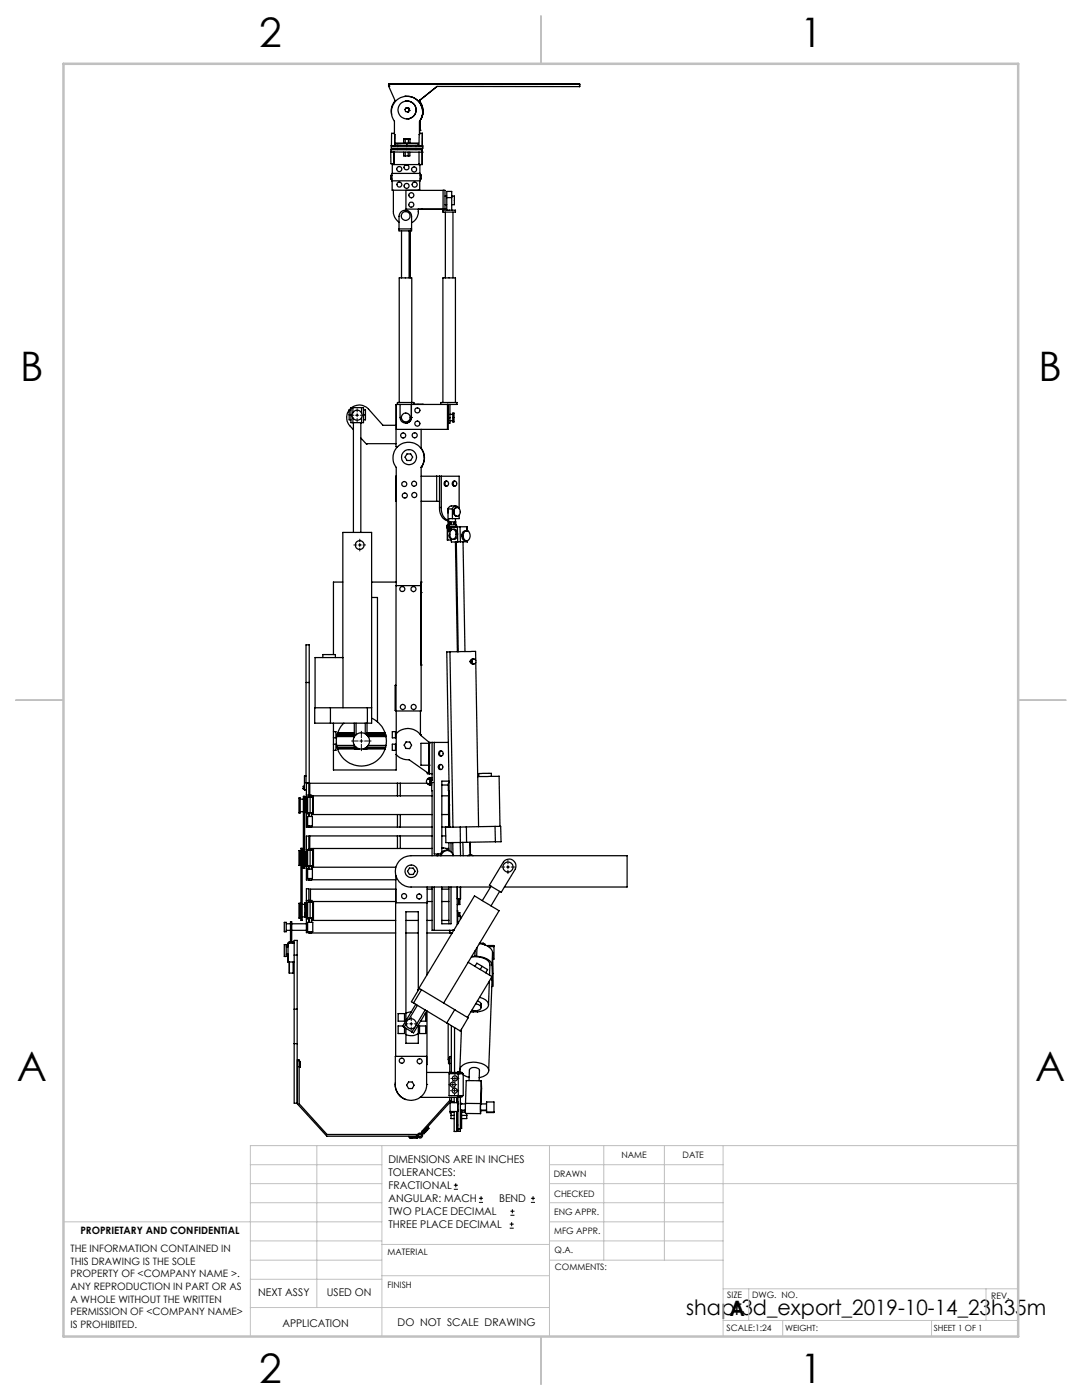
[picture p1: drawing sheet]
<svg xmlns="http://www.w3.org/2000/svg" width="216mm" height="279mm" viewBox="0 0 216 279" stroke-linecap="round" stroke-linejoin="round" font-family="sans-serif">
<g fill="none" stroke="#000" stroke-width=".2">
<path d="M70 82.9h.6M70.9 82.9h.7M71.3 81.6v.6M71.3 82.5v.7M71.3 83.5v.7M71.9 82.9h.7M70.6 108.8h.6M71.5 108.8h.6M71.8 107.6v.5M71.8 108.4v.7M71.8 109.4v.6M72.4 108.8h.6"/>
<path d="M70.2 147.9h1.3M71.8 147.9h.6M72.1 145.9v1.3M72.1 147.6v.6M72.1 148.5v1.3M72.7 147.9h1.3M100 173h.7M101 173h.7M101.4 171.7v.7M101.4 172.7v.7M101.4 173.7v.6M102 173h.7"/>
<path d="M80.7 204.3h.7M81.7 204.3h.7M82.1 203v.7M82.1 204v.6M82.1 205v.6M82.7 204.3h.7M89.5 216.5h.2M89.9 217.7h.2M90 215.2h.1M90 216.5h.7M90.3 215.7v.1M90.3 216.1v.7"/>
<path d="M90.3 217.1v.2M90.4 217.7h.6M90.5 215.2h.6M90.7 216.9v.1M90.7 217.3v.7M90.7 218.3v.2M90.8 214.4v.2M90.8 214.9v.6M90.8 215.9v.1M91 216.5h.2M91.3 217.7h.2M91.4 215.2h.2"/>
<path d="M90.6 237.3h.8M90.6 236.5h.8M90.9 236.1v.9M95.6 240h.8M95.6 239.1h.8M96 238.7v.8M105.9 240h.9M105.9 239.1h.9M106.4 238.7v.8M101.7 245.1h.8M101.7 244.3h.8M101.8 242.5h.9"/>
<path d="M101.8 241.7h.9M102.1 243.9v.8M102.2 241.3v.8"/>
</g>
<g fill="none" stroke="#c0c0c0" stroke-width=".2">
<path d="M50 232.4h26.2M50 236.2h26.2M63.2 228.6v32.3M76.2 228.6v38.1M109.6 228.6v38.1M109.6 232.4h34.7M109.6 236.2h93.6M120.5 228.6v22.9M132.6 228.6v22.9M144.3 228.6v38.1M203.2 228.6h-153.2v38.1M12.7 243.8h63.5"/>
<path d="M50 251.5h26.2M50 240h26.2M50 247.7h26.2M50 255.3h26.2M76.2 254.6h33.4M76.2 248.4h33.4M109.6 251.5h34.7M109.6 243.8h34.7M109.6 240h34.7M109.6 247.7h34.7M144.3 257.2h58.9M149.4 257.2v6.3"/>
<path d="M196.7 257.2v6.3M50 260.9h59.6M144.3 263.5h58.9M156.2 263.5v3.2M185.9 263.5v3.2"/>
</g>
<path d="M108 3.2v9.5M3.1 139.7h9.6M203.2 139.7h9.5M108 266.7v9.6" fill="none" stroke="#c0c0c0" stroke-width=".25"/>
<path d="M12.7 12.7h190.5v254h-190.5z" fill="none" stroke="#c0c0c0" stroke-width=".5"/>
<g fill="none" stroke="#000" stroke-width=".25">
<path d="M77.5 16.8v.5l1.3 2.8a3 3 0 0 0-.7 2.7M77.5 17.2h.1M77.5 16.8h38.2M77.6 16.7l-.1 .1M80.8 19.2h.1M80.8 19.2a3.1 3.1 0 0 1 3.1 1.5 3.1 3.1 0 0 1-.2 3.5M80.9 16.8h.1M83.8 20v.4M85.4 16.8h.1M94.4 16.8h.1M94.9 16.8h17.8M103.5 16.8h.1"/>
<path d="M115.6 17.3h-28.4l-3.6 2.8M115.7 16.8l-.1 .5M78 30.3h.6v2.4h-.6zM78 30.3h.1M78 30.3v-.5h6.2v3h-5.9v1.8M78.1 29.1h6.2v.5h-6.2zM78.2 34.6h5.6v1.5h-5.6zM78.2 35h-.2v.7h.2M78.2 36.1v1.9h5.5v-1.9M78.5 38v4.6l.4 1 .7 .7M78.6 30.3l5 .1M78.6 30.3v2.5"/>
<path d="M78.7 29.1h.1M78.7 26.6h-.6v2.5M78.8 26.8l-.1 2.3M78.8 20.1h.1M78.9 28.6v.4h1.3h3.2v-.4M79.4 29v.1h1.8M79.4 29.6v.2h1.8M80.5 28.6h-1.6h2.3M80.5 28.6v-.9h1.3v.9M80.5 28.6h1.3M80.5 30.4v.7h1.3v-.7M80.9 27.7v.9"/>
<path d="M80.9 30.4v.7M81 20.2h.1M81 38h7.8v3.8l-7.8-.1zM81.1 21.5h.1M81.1 21.5l.4 .1M81.1 21.5l-.3 .3 .1 .5 .5 .1M81.2 28.6h2.2h-1.6M81.2 28.6v.5M81.2 29.6v.2M81.2 20.1a1.79 1.79 0 0 1 1.8 1.7 1.79 1.79 0 0 1-1.5 1.9M81.2 20.1h.1M81.2 20.1l-.2 .1"/>
<path d="M81.4 22.4h.1M81.5 23.7h.1M81.5 30.4v.7M81.5 27.7v.9M81.5 21.6h.1M81.5 21.6l.2 .4M81.7 22h.1M81.7 22l-.3 .4M83 29v.1h-1.8M83 29.6v.2h-1.8M83.5 38h.1M83.6 32.8h.1"/>
<path d="M83.6 30.4h.7M83.6 30.4v2.4M83.6 20.1a3.2 3.2 0 0 1 .4 3.6M83.6 20.1h.1M83.6 20.1a3.3 3.3 0 0 1 .4 3.7M83.7 29.1h.1M83.7 24.2a3.1 3.1 0 0 0-.4-4.2 3.1 3.1 0 0 0-4.2 0 3.1 3.1 0 0 0-.4 4.2l.1 2.6M83.7 24.2h.1M83.7 26.6h.6v2.5M83.7 24.2l-.1 4.9M83.7 26h.1M83.8 32.8v1.8"/>
<path d="M83.8 34.9h.3v.8h-.3M83.8 26h.1M83.8 24.1v1.9M84.2 30.4h.1M84.3 29.1v.5M88.4 38v3.8M88.5 38h.1M88.8 39.1h.3M89.1 39.4v-1.2h1v1.2M89.1 39.4h1M89.1 39.4v2.5M90.1 39.1h.6v1.8h-.6"/>
<path d="M90.1 39.4v2.5M79.6 45.7h2.5M80 42.3a1.23 1.23 0 0 1 1.4-.3 1.23 1.23 0 0 1 .7 1.1v3h-2.5v-2.9zM80.1 46.1v9.4M81.6 46.1v9.4M81.9 46.1v9.4M83.5 41.7a2.56 2.56 0 0 1-1.4 2.7M84.2 41.7v.1M88.4 41.8h.1M88.8 41.8h.1M88.8 40.9h.3M88.9 42.3v13.2"/>
<path d="M89.1 41.9h-.7v.4h2.5v-.4h-.8M89.1 41.9h1M90.4 42.3v13.2M69.7 81.8v1M69.7 82.8v1h.3M69.7 81.8a2.47 2.47 0 0 0 .1 3.2l.7 .8M69.7 81.8h.3M69.7 82.8h.3M70 82.8v-1.4h2.5v1.4M70 82.8v1.5h2.5v-1.5M70 81.5l-.3 .3M70.2 81.4a2.47 2.47 0 0 1 3.4 .3l2.8 3.2h2.6"/>
<path d="M70.4 81.4v1M70.4 83.4v.9M70.5 84.3v22M72 84.3v22M72 87.4l1.2 1.3v-.2h5.8M72.1 81.4v1M72.1 83.3v1M72.5 81.8h.4v1M72.5 82.8h.4M72.9 82.8v1h-.4M79.1 95v5M79.1 80.8l-.1 8.3h.3"/>
<path d="M79.3 80.7h3.3M79.3 80.7h-.2v5h10.3v-5M79.7 80.3v-24.8h2.5v24.8M79.8 80.7v2.6a1.13 1.13 0 0 0 1.2 1.1 1.13 1.13 0 0 0 1.1-1.1M81 84.5h.1M81.2 90.6h.8l.3 .6-.3 .7h-.8l-.4-.7zM82.1 83.3h.1M82.1 83.3a1.14 1.14 0 0 1-1.1 1.2M82.1 80.3h.5v.4M82.1 80.3h-2.8v.4M82.1 80.3v3M82.6 80.7h1.8"/>
<path d="M82.6 80.7h6.7M84 93.3a3.1 3.1 0 0 0-.4-4.2 3.1 3.1 0 0 0-4.2 0 3.1 3.1 0 0 0-.3 4.2v23.6M84 93.3h.1M84 85.7v3.8a3.1 3.1 0 0 1 0 3.8M84 95h7.6v6.5M84 93.3v48.6h-5v-25h5M87.1 95v5M87.7 95v6.3M87.9 80.7v-.4h3.3v.4h-1.9M88.1 95v6.3M88.4 80.3v-24.8h2.5v24.8M88.9 96.2a.42 .42 0 0 1 .6 .3 .42 .42 0 0 1-.6 .4z"/>
<path d="M89.1 96a.5 .5 0 0 0-.5 .5 .5 .5 0 0 0 .5 .5M89.3 80.7v5M89.3 84h.1M89.3 82.7h.1M89.4 83.4v1.1h.4v-1.1M89.4 80.7v2.7M89.4 83.4h.4M89.8 84h.5M89.8 82.7h.5M89.8 80.7v2.7M90.3 83.3v-.9h.3v.9M90.3 83.3v.9h.3v-.9"/>
<path d="M90.3 83.3h.3M90.5 96.2a.4 .4 0 0 1 .6 .3 .4 .4 0 0 1-.6 .4l-.1-.3zM90.8 96a.5 .5 0 0 0-.6 .5 .5 .5 0 0 0 .6 .5M68.4 116.2h-1.9v14.4M74.2 116.2h4.9M74.2 119.2h1.1v24.9M84 118.3h.1M84 116.2h.1M84 100h3.7M87.7 101.3a2.33 2.33 0 0 0 1.7 2.6M87.7 101.3h.4M88.1 101.3a2.47 2.47 0 0 0 1.3 2.6"/>
<path d="M89.3 104.8l-.2 .2 .2 .4M89.3 105.3v2.5h.8M89.3 104.8v.1M89.3 104.9a.23 .23 0 0 1 .2 .2 .23 .23 0 0 1-.2 .2M89.3 104.9l-.2 .2 .2 .2M89.3 104.9v.4M89.3 104.7v.2a.25 .25 0 0 1 .3 .2 .25 .25 0 0 1-.3 .3h.2l.1-.3M89.3 104.7l.3 .2v.2M89.3 104.7v.1M89.4 105.5h.1M89.4 101.6v3.1h1.5M89.4 101.9v.5"/>
<path d="M89.4 101.6h.9M89.4 105.5h.6M89.4 105.5v.6M89.6 105.8l.2 .2M89.6 104.1v.6M89.6 105.8h.1M89.6 105.1h1.6M89.7 106.5a.69 .69 0 0 0 .4 1.1M89.8 105.6l-.2 .2M89.9 106.1h-.6v1.7M90 104.3a.18 .18 0 0 0-.3 .2 .18 .18 0 0 0 .3 .1M90.1 107.5v.7h1.2"/>
<path d="M90.1 105.7a.7 .7 0 0 1 .7 .2 .7 .7 0 0 1 .2 .7 .74 .74 0 0 1-.9 .9 1.28 1.28 0 0 1 0-1.8zM90.3 101.6v1.9M90.3 105.6a.81 .81 0 0 1 1 .9M90.5 102.2a.8 .8 0 0 0 .7 .8M90.5 102.2h.1M90.7 104.3a.18 .18 0 0 0-.2 .2 .18 .18 0 0 0 .2 .1M90.8 101.5a.73 .73 0 0 1 .9 .1 .73 .73 0 0 1 .1 1 .63 .63 0 0 1-.8 .4 .63 .63 0 0 1-.4-.8zM90.9 108.2l.4 21.9M90.9 103.5v.6M90.9 101h-1l-.5 .6M90.9 104.7l.3 .4M91 106.6h.3"/>
<path d="M91.1 108.2l.3 21.9M91.2 101.3a.74 .74 0 0 0-.7 .9M91.2 105.1v.1M91.3 105.2v1.3M91.3 105.2h-1.3v.6M91.3 106.6v.1M91.3 106.7a.81 .81 0 0 1-.9 .9M91.3 106.5v.1M91.3 106.7v1.5M91.5 101.4a.65 .65 0 0 0-.6-.4 .65 .65 0 0 0-.6 .6M91.6 102.8v.7h-2.1v.6h1.4v.6M91.8 105.1l.1 3"/>
<path d="M91.8 105.1l-.5 .1M91.8 105.1h1.4M91.9 108.1l-.6 .1M92.1 106.9a.83 .83 0 0 0 1 1M92.1 106.8v.2M92.1 106.9h.3M92.4 108.1l.4 21.9M92.8 106a.75 .75 0 0 1 .8 .2 .75 .75 0 0 1 .2 .8 .67 .67 0 0 1-.4 .8 .67 .67 0 0 1-.8-.3 1.23 1.23 0 0 1 .2-1.5zM93.1 105.9a.83 .83 0 0 0-1 1M93.2 105.1v.8M93.2 107.9v.2M93.2 105.7l.2 .3"/>
<path d="M93.3 107.9v.2h-1.4M61.1 136.2h.6M61.1 128.7h.6v27.5h-.6zM64.4 131.2v-.6h2.5v.6M68.4 131.2v-24.9h5.8v38h-8.3M79 136.8h-.2v5h.2M84 132.7h.1M89.8 130.1l5.1-.1v1.8M89.8 130.1h-.7l.6 35M89.8 130.1l.6 35M93.8 132l.1 .3M93.8 132h.4"/>
<path d="M93.9 131.8l-.1 .2M94.5 131.5a.52 .52 0 0 0-.6 .5 .52 .52 0 0 0 .7 .5M94.9 132.2l.6 32.8M59.7 159.2h.2v3h-.2zM59.9 159.5h.6M60.5 157.4h.1M60.5 157.4h.2M60.5 158.9h.3v14.4h-.3zM60.7 156.9h-.2v.5M60.8 159.5h.1M61 159.6h-.1v.5h.1M61.1 154.9h-.4v2.8h.4"/>
<path d="M61.1 159.1h.1M61.1 159.1h-.3v2.9M61.1 156.2v8.9h.5v-.3M61.1 159.1h-.1v2.9M61.1 156.4h.5v2.3M61.1 158.7h1.1M61.7 159.1v-.3h.5v.3M61.9 159.1h.5v3.1h-.5M61.9 159.1h-.5v3.1h.5M61.9 159.1v3.1M62.2 158.8h17.1M62.5 158.8v3.6h-.3"/>
<path d="M62.9 141.3v-10.1h5.5v10.1M65.9 141.3h-3.1v3h3.1M65.9 141.3h8.3M65.9 141.3v3M66.5 148.5v1.3M66.5 148.5h.5v1.3h-.5M66.5 146h.5v1.2h-.5M66.5 146v1.2M66.5 144.3v1.7M66.5 147.2v1.3M67.2 147v1.8M67.2 148.8l.1 .3"/>
<path d="M67.2 148.8h3.5M67.2 147h3.5M67.2 146.7v.3M67.2 146.7h3.5M67.3 149.1v.2M67.3 146.6l-.1 .1M67.3 149.1h3.4M67.3 146.6h3.4M67.3 149.3l.1 .2M67.3 149.3h3.4M67.3 146.3v.3M67.3 146.3h3.4"/>
<path d="M67.4 146.3h-.1M67.4 146.3h3.3M68.6 144.3l-.6 .7-.6 1.3M70.7 144.3v2.8M70.7 148.7v.7M71 144.3v2.3M71 149.1v.3M71.8 149.5h-4.4a5 5 0 0 0 4.7 3.4 5 5 0 0 0 4.7-3.4h-4.3M72.9 144.3v2.1M72.9 149.3v.1M73.2 144.3v2.4M73.2 149v.4"/>
<path d="M73.2 149.3h3.7M73.2 146.3h3.6M73.2 149.1h3.7M73.2 146.3h3.7M73.2 146.6h3.7M73.3 146.7h3.7M73.3 141.3v3M73.4 148.8h3.6M73.4 147h3.6M74.2 143.3a5 5 0 0 1 2.6 3M76.8 146.3h.1M76.9 146.3v.3"/>
<path d="M76.9 149.3l-.1 .2M76.9 149.1v.2M76.9 146.6l.1 .1M77 146.7v.3M77 147l.1 .9-.1 .9M77 148.8l-.1 .3M78.3 146h.6v1.2h-.6zM78.3 148.5h.6v1.3h-.6zM79.1 146.4a3.1 3.1 0 0 1 4.9 .4l1.7 1.4M79.1 141.9v11.8h-12.6v-3.9M79.1 150.6a3.2 3.2 0 0 0 2.5 1l3.9 2.8v-1.7M79.3 156.3h.6"/>
<path d="M79.3 158.8h.6M79.3 156.3h-17.5v2.4M79.3 156.3v2.5M79.9 156.3h5.3M79.9 158.8h6.3M79.9 156.3v2.5M81 148.1h.8l.3 .6-.4 .7h-.7l-.4-.7zM83.9 146.6h.1M83.9 141.9v4.7M85.3 155.5a.45 .45 0 0 1 .5 .4 .45 .45 0 0 1-.5 .5l-.2-.4zM85.3 154.2v.2h.9M85.4 156.5l.4 .2 .3-.3 .1 14.4"/>
<path d="M85.4 155.5h.4l.2 .5M85.6 152.7h.1M85.6 148.3h.1M85.6 148.3v4.4M85.6 148.3h-1.6v4.4h1.6M85.6 154.4h.1M85.7 148.2v6.2M85.7 155.2h.5M85.7 156.7h.4M85.8 156h.2M86 156l-.1 .4-.5 .1M86.2 148.2v7.5a.46 .46 0 0 0-.3-.5 .46 .46 0 0 0-.6 .3"/>
<path d="M86.2 156.2h.1M86.2 156.1v.1M86.6 148.2v22.2h1.3v.4M87.8 152.7a.44 .44 0 0 1 .6 .4 .44 .44 0 0 1-.6 .4l-.2-.3zM87.8 150a.44 .44 0 0 1 .6 .4 .44 .44 0 0 1-.6 .4l-.1-.3zM88 152.6a.5 .5 0 0 0-.5 .5 .5 .5 0 0 0 .5 .5M88.1 149.9a.5 .5 0 0 0-.6 .5 .5 .5 0 0 0 .6 .5M88.2 158.8h1.3v3.8h-1.3M88.2 156.7h1.3M89.5 148.2h-4v.1M95.3 155l4.3-.1 .2 10M98 154.9v-.6h-1.8l-.7 .1v.6"/>
<path d="M59.7 169.8h.2v2.9h-.2zM59.9 170h.1M59.9 172.5h.1M59.9 162h.6M60 169.3h.3v14.4h-.3zM60.3 170h.2M60.3 172.5h.2M60.8 170h.1M60.8 172.5h.1M60.8 162h.1M60.8 170h.2M60.8 170v2.9h.3h-.1v-2.9"/>
<path d="M60.8 162h.2M61 171.9h-.1v.5h.1M61 170.4h-.1v.5h.1M61 161.1h-.1v.5h.1M61 170h.1M61 162h.1M61.1 172.9h.1M61.1 173.3h.6M61.1 179.7h1.2M61.1 169.5h.6M61.1 162.4h.6M61.4 162.9h.9v1.9h-.9z"/>
<path d="M61.4 173.5h.9v1.8h-.9zM61.6 169.5v-2.6h-.5v8.7h.5v-.3M61.6 179.7v-2.3h-.5v8.7h.5v-.2M61.6 162.4v.5M61.6 173.3v.2M61.7 175.3v.4h.5v-.4M61.7 169.7v-.3h.5v.3M61.7 164.8v.3h.5M61.7 162.2v.7M61.7 172.8v.7M61.9 169.7h.5v3.1h-.5M61.9 169.7h-.5v3.1h.5"/>
<path d="M61.9 169.7v3.1M62.2 173.3h.1M62.2 175.6h16.8M62.2 173.1h16.8M62.2 165.1h17.1M62.2 162.6h17.1M62.2 162.2v.7M62.2 164.8v.3M62.2 172.8v.7M62.2 169.5h.3v3.6M62.3 179.9h16.7M62.4 162.4v.2"/>
<path d="M62.4 169.3v.2M62.5 179.9v3.5h-.3M62.5 169.3v3.8M62.5 179.9v3.8M79 177.5h.1M79 177.4h-17.1v2.3M79 174.7v36.1M79.3 166.8h.6M79.3 169.3h.6M79.3 166.8h-17.5v2.6M79.3 169.3h-17.3v.1M79.3 165.1h.6"/>
<path d="M79.3 162.6h.6M79.3 162.6v2.5M79.3 166.8v2.5M79.9 166.8h6.3M79.9 169.3h6.3M79.9 162.6h6.3M79.9 165.1h6.3M79.9 162.6v2.5M79.9 166.8v2.5M81.7 173.2h.7l.4 .7-.4 .6h-.7l-.4-.6zM85.2 177.4h1M85.2 179.9h1"/>
<path d="M85.2 177v3.2h-6.2M86.2 177v8.7h4.3M86.6 177v8.7M87.1 170.7l.1-.1 .1 .2M87.1 170.7l.1 .1M87.1 170.7h.2M87.4 170.4v.4M88.2 170l-.4 .4M88.2 166.8h.7M88.2 177.4h1.4M88.2 179.9h1.4M88.2 165.1h1.4"/>
<path d="M88.2 169.2h.3M88.2 177v7.4h1.8v-7.4M89 169.3h.5v.4M89.3 169.7h-.5l-.6 .3M89.6 165.1v-7.3h-.1l.1-1.9h-1.4v14.1M89.6 168.2v1.6l-.8-.5h-.6M89.6 165h.1M89.6 160.7h.1M89.6 177v7.4M90 168.2v1.8M90.3 168.1l.1 2.7M90.4 170.5a1.22 1.22 0 0 0-1.3-.8 1.22 1.22 0 0 0-1.1 1.1"/>
<path d="M91.2 179.4h.1M91.3 179.4h.6M91.3 177l-.1 7.5M91.5 179.4v1.1M91.8 179.4v1.1h-.3M91.8 165.1l.1 3M91.8 165.1h-2.9l.1 3.1 2.9-.1M91.8 168.1l.1 2.7M91.9 179.4h.1M91.9 177v2.4M92.4 168.1v2.7M93.1 165l-1.3 .1"/>
<path d="M93.1 165v3.1M93.1 168.1h-1.2M93.6 170.8l.2-.2 .6 .2M93.8 168.1v2.5M93.8 168.1l.1 2.5M94 170.6l-.7 .2M97.9 177h-15.9a3.1 3.1 0 0 1-3.1-3.1 3.1 3.1 0 0 1 3.1-3.1h43.1v6.2h-24.5M98 176.8l-1.8 2.9M98.8 164.9h1.1l.1 3.1h-1.2M98.8 164.9l-5.7 .1M98.8 164.9v3.1M98.8 168l-5.7 .1"/>
<path d="M99.7 177.9l-1.7 2.9M100.5 172a1.39 1.39 0 0 1 1.8-.4 1.39 1.39 0 0 1 .5 1.8l-2.8 4.7-2.4-1.4zM56.7 184.1h.4v1.8h-.4zM56.7 188.5h.4v2.4h-.4zM57.1 185.7h.9M57.1 184.4h.9M57.1 190.4h.4M57.1 188.9h.4M57.5 188.2h1.2M57.5 192h1.2M57.5 192h.1M57.5 188.2h.1"/>
<path d="M57.5 188.2v3.8M57.7 192v2.2M57.7 188h.8v.2M57.7 188v.2M58 188v-4h.2v4M58.2 185.7h2.9M58.2 184.4h2.9M58.5 192v2.2h-.8M58.7 190.6h.6M59.7 180.3h.2v2.9h-.2zM59.9 183h.1M59.9 180.5h.1"/>
<path d="M60.3 183h.5M60.3 180.5h.5M60.8 183h.2M60.8 183v-2.9h.3h-.1v2.9M61 180.6h-.1v.5h.1M61 182.1h-.1v.5h.1M61 183h.1M61.1 180.1h.1M61.1 183.4h.6M61.4 184.1h1v1.8h-1zM61.6 183.4v.7M61.7 180.1v-.1h.5v.1"/>
<path d="M61.7 185.9v.3h.5M61.7 183.2v.9M61.9 180.1h.5v3.1h-.5M61.9 180.1h-.5v3.1h.5M61.9 180.1v3.1M62.2 186.2h16.8M62.2 183.7h16.8M62.2 183.2v.9M62.2 185.9v.3M81 186.2h2.5M81 183.7h2.5M83.5 197.6l11.2-18.8 4.9 3-11.1 18.4"/>
<path d="M83.5 197.4v-15.4h-2.5v21.7M84.1 197.5l-1.6 2.7M84.1 197.5l6.6 4M84.1 197.5l-.4-.2-1.6 2.6 .4 .3M85.2 186.2h4.5M85.2 183.7h1M85.2 180.2v14.4M88.2 183.7h1.4M89.7 185.7v.5h.5M89.7 185.7v.5M89.7 186.2h.5M91.2 181.8h.1v2.6"/>
<path d="M91.2 180.5h.3M91.3 182.9h.6M91.3 182.1h.2M91.5 182.1h.3v.8M91.5 182.1v.8M91.9 182.9h.1M91.9 182.9v.5M93.4 192.1l4.8 2.8-4.9 8.2M94.1 191a3.7 3.7 0 0 1 3.5 1.1l.2 .4-.1 2.1M94.8 192.9l.3-.7 1.1 .7M94.8 190.9h-.7M94.8 190.9h.3"/>
<path d="M94.8 189.8v1.1M95.1 190.9a3.4 3.4 0 0 1 3 1.5l.1 .2M95.2 189.1l-.1 1.8M95.2 199.8l.6 .3 .2 .3M95.6 188.3a2.81 2.81 0 0 1 2.7 1.7M95.7 199a1.7 1.7 0 0 1 1.7 1.9 3.6 3.6 0 0 1-3.4 1M95.7 188.2h.7M96.2 192.9l1.1 .6-.4 .6M96.2 192.9l-.4 .6M96.4 188.2v.3M96.4 188.2l.4 .3M96.8 188.5v.1"/>
<path d="M97.3 188.8v-.1h1.3v.2M97.4 188.9h1.2M97.6 195.8l-.1 4.8M98 195.2l.2 .5-.7 18M98.2 192.6l.1 4.2M98.3 190l-.1 2.6M98.3 190v6.8M98.3 196.8l-.2 .1M98.6 188.9v2.5h-.3M58.7 208.3h.6M58.7 201.4h.6M59.3 211.5h.4v8.8l5.5 6.1"/>
<path d="M59.7 211.8h.2v1.1M59.7 212.9h.2M59.9 212.9h-.2M78.9 210.8h6.2v5.6a3.1 3.1 0 0 1-3.1 3.2 3.1 3.1 0 0 1-3.1-3.2zM78.9 216.1a3.1 3.1 0 0 0 2.1 3.3M79.4 202.3h1.3v1.5h-1.3zM80.4 204.8h-1v1.5h1.3v-1.3M80.6 205l1.6 1M81 204.3l-.4 .7M81.5 215.9h.8l.3 .7-.3 .6h-.8l-.4-.6zM82.1 202l-1.1 .2M82.5 200.2l6.6 4"/>
<path d="M82.8 205l-.6 1M83 200.4l-2.7 4.4 .3 .2M83.3 200.6l-1.7 2.8M83.5 206.2a2.34 2.34 0 0 1-2.5 .2M83.5 204.5v3.7h-2.5v-3M83.7 204.8h1.2v1.5h-1.2zM84.8 202.3h.1v1.5h-1M84.8 201.5l-1.8 3.1M85.1 216.4h.1M85.1 214h6.2v.3M85.2 201.8l-2.7 4.3-.3-.1M85.2 201.8l-.1 10.7"/>
<path d="M89.4 204.3l.1 7.2M89.5 212.2l.2 .1M89.5 212.2h.2M89.7 211.2h-.2v1M89.7 219v.6l-5.5 6.1v.4l5.9-6.5v-.6M89.8 220v.1M89.9 219.9h.7M90.1 204.7v9.3M90.1 210.9h-.4v3.1M90.6 219v1.1M90.7 205.1v8.9M90.7 201.5l2.7 1.6-1.5 2.7-2.8-1.6"/>
<path d="M90.7 201.5l-1.6 2.7M91.1 219.9h.3M91.1 219v1.1M91.3 218.7v.3h-7.5M91.4 218.7v7.1h.5v-6.9M91.4 218.9h.3M91.4 214.3h1v4.4h-1zM91.4 218.7h.1M91.5 214.3h.1M91.5 214.3h-1.9v4.4h1.8M91.7 218.7v.2h.5v-.2M91.9 213.9a1.19 1.19 0 0 1 .8-1.6 4.2 4.2 0 0 1 4.7 .8 1.26 1.26 0 0 1-1.1 1.8l-.7 .2"/>
<path d="M91.9 213.9v.1M91.9 213.9h-.5v.4M91.9 214h.3v.3M91.9 214h-.2v.3M91.9 214v.3M92.1 205.4l-.3 8.1M92.4 214.5l1.2 .5M93.6 215.7l.1-2.2a1.22 1.22 0 0 1 2 .1l-.1 2.1M94.9 200.3a.85 .85 0 0 1 1 1 1.61 1.61 0 0 1-1.7 .3M96 200.4v.7M96 215.7v4.6M96 215.7l-.1 4.5"/>
<path d="M96 215.7h-3l-.1 4.5M96 200.4h.1M59.3 220.2h-.6v-32.5h.6v32.6M59.3 220.3h.1M59.3 220.3l5.9 6.5h18.1M65.2 226.4h17.9v.4M81.6 226.8v.1h1.8M81.8 226.9v.3h.4M82.2 227.2h1M82.2 226.9v.3M83.2 227.2h.1M83.2 226.9v.3"/>
<path d="M84.4 225.9l1-1 .1 .1-1.3 1.3a.5 .5 0 0 1-.3 .8 .5 .5 0 0 1-.6-.6 .5 .5 0 0 1 .8-.3l.1-.1M84.4 226.1l.2 .2zM85.1 225.4l.2 .1M85.3 225.5l-.7 .7M85.4 225l.2 .2-.3 .3M89.8 220.1v1.7M89.8 220.1h1.5v1.7h-1.5M89.8 221.8v.3h.2M90 222.6h.6M90.6 221.8v4h.5v-4M90.6 222h-.6v1.2h.6M91.1 224.5h.3"/>
<path d="M91.3 221.5h.1M91.3 220.3h.1M91.4 225.3h.5M91.9 220.2l.2 .1M91.9 221.5h1M91.9 220.3h1M92.1 221.5v3.7h-.2M92.1 221.7h.8M92.1 222.6h1M92.1 222h.8M92.9 220.2v2h3M92.9 220.2h3"/>
<path d="M93.1 222.2v1h-1M95.9 220.2v2v-.7M95.9 221.7h1.2M97.1 220.3l-1.2 .1v1.1h1.2M97.1 221.9v-2h1.5v2M97.1 221.9v.1h1.5v-.1M97.1 221.9h1.5"/>
<circle cx="79.7" cy="33.8" r=".5"/>
<circle cx="79.7" cy="36.8" r=".49"/>
<circle cx="81.1" cy="33.4" r=".5"/>
<circle cx="81.1" cy="37.1" r=".49"/>
<circle cx="81.2" cy="21.9" r="1.8"/>
<circle cx="82.1" cy="39" r=".5"/>
<circle cx="82.6" cy="33.8" r=".5"/>
<circle cx="82.7" cy="36.8" r=".51"/>
<circle cx="80.9" cy="43.1" r=".87"/>
<circle cx="82.1" cy="40.8" r=".51"/>
<circle cx="71.3" cy="82.9" r=".99"/>
<circle cx="80.4" cy="86.9" r=".51"/>
<circle cx="80.7" cy="96.6" r=".51"/>
<circle cx="80.8" cy="98.9" r=".51"/>
<circle cx="81" cy="83.3" r=".87"/>
<circle cx="81.6" cy="91.2" r="1.5"/>
<circle cx="82.6" cy="96.6" r=".5"/>
<circle cx="82.7" cy="98.8" r=".51"/>
<circle cx="82.7" cy="86.9" r=".49"/>
<circle cx="83.3" cy="84.5" r=".5"/>
<circle cx="83.3" cy="81.9" r=".5"/>
<circle cx="71.8" cy="108.8" r=".87"/>
<circle cx="80.3" cy="117.6" r=".51"/>
<circle cx="82.5" cy="117.6" r=".51"/>
<circle cx="89.8" cy="105.8" r=".16"/>
<circle cx="89.9" cy="104.4" r=".17"/>
<circle cx="90.7" cy="104.4" r=".16"/>
<circle cx="94.6" cy="132" r=".44"/>
<circle cx="72.1" cy="147.9" r="1.62"/>
<circle cx="80.4" cy="141.1" r=".51"/>
<circle cx="82.5" cy="141.1" r=".51"/>
<circle cx="80.6" cy="178.8" r=".51"/>
<circle cx="82.1" cy="173.9" r="1.26"/>
<circle cx="83.6" cy="178.9" r=".51"/>
<circle cx="101.4" cy="173" r="1"/>
<circle cx="80.2" cy="211.7" r=".51"/>
<circle cx="82" cy="204.3" r="1"/>
<circle cx="83.7" cy="211.8" r=".49"/>
<circle cx="90.3" cy="216.5" r=".49"/>
<circle cx="90.7" cy="217.7" r=".51"/>
<circle cx="90.8" cy="215.2" r=".5"/>
<circle cx="83.8" cy="226.6" r=".25"/>
</g>
<g font-size="8.1">
<text x="51.7" y="9.3">2</text>
<text x="159.7" y="9.3">1</text>
<text x="4" y="76">B</text>
<text x="207.2" y="76">B</text>
<text x="3.3" y="215.7">A</text>
<text x="206.5" y="215.7">A</text>
<text x="51.7" y="276">2</text>
<text x="159.7" y="276">1</text>
</g>
<g font-size="4.2">
<text x="136.9" y="262.4">shapr3d_export_2019-10-14_23h35m</text>
<text x="145.6" y="262.7">A</text>
</g>
<g font-size="2.1">
<text x="77.5" y="232.2">DIMENSIONS ARE IN INCHES</text>
<text x="77.5" y="234.7">TOLERANCES:</text>
<text x="77.5" y="237.3">FRACTIONAL</text>
<text x="77.5" y="239.9">ANGULAR: MACH</text>
<text x="99.6" y="239.9">BEND</text>
<text x="77.5" y="242.5">TWO PLACE DECIMAL</text>
<text x="77.5" y="245.1">THREE PLACE DECIMAL</text>
<text x="51.5" y="258.7">NEXT ASSY</text>
<text x="65.2" y="258.6">USED ON</text>
<text x="56.3" y="264.8">APPLICATION</text>
<text x="79.3" y="264.6">DO NOT SCALE DRAWING</text>
</g>
<g font-size="2">
<text x="14.1" y="249.9">THE INFORMATION CONTAINED IN</text>
<text x="16" y="246.3">PROPRIETARY AND CONFIDENTIAL</text>
<text x="14.1" y="252.4">THIS DRAWING IS THE SOLE</text>
<text x="14.1" y="254.9">PROPERTY OF &lt;COMPANY NAME &gt;.</text>
<text x="14.1" y="257.4">ANY REPRODUCTION IN PART OR AS</text>
<text x="14.1" y="260">A WHOLE WITHOUT THE WRITTEN</text>
<text x="14.1" y="262.5">PERMISSION OF &lt;COMPANY NAME&gt;</text>
<text x="14.1" y="265">IS PROHIBITED.</text>
</g>
<g font-size="1.8">
<text x="124" y="231.1">NAME</text>
<text x="136.2" y="231.1">DATE</text>
<text x="110.5" y="234.8">DRAWN</text>
<text x="110.5" y="238.9">CHECKED</text>
<text x="110.6" y="242.5">ENG APPR.</text>
<text x="77.3" y="250.5">MATERIAL</text>
<text x="110.6" y="246.3">MFG APPR.</text>
<text x="110.7" y="250">Q.A.</text>
<text x="77.3" y="257">FINISH</text>
<text x="110.7" y="253.5">COMMENTS:</text>
<text x="145.1" y="259">SIZE</text>
<text x="150.1" y="259.1">DWG. NO.</text>
<text x="197.8" y="259.2">REV.</text>
<text x="145" y="265.7">SCALE:1:24</text>
</g>
<g font-size="1.7">
<text x="156.7" y="265.7">WEIGHT:</text>
<text x="186.3" y="265.7">SHEET 1 OF 1</text>
</g>
</svg>
